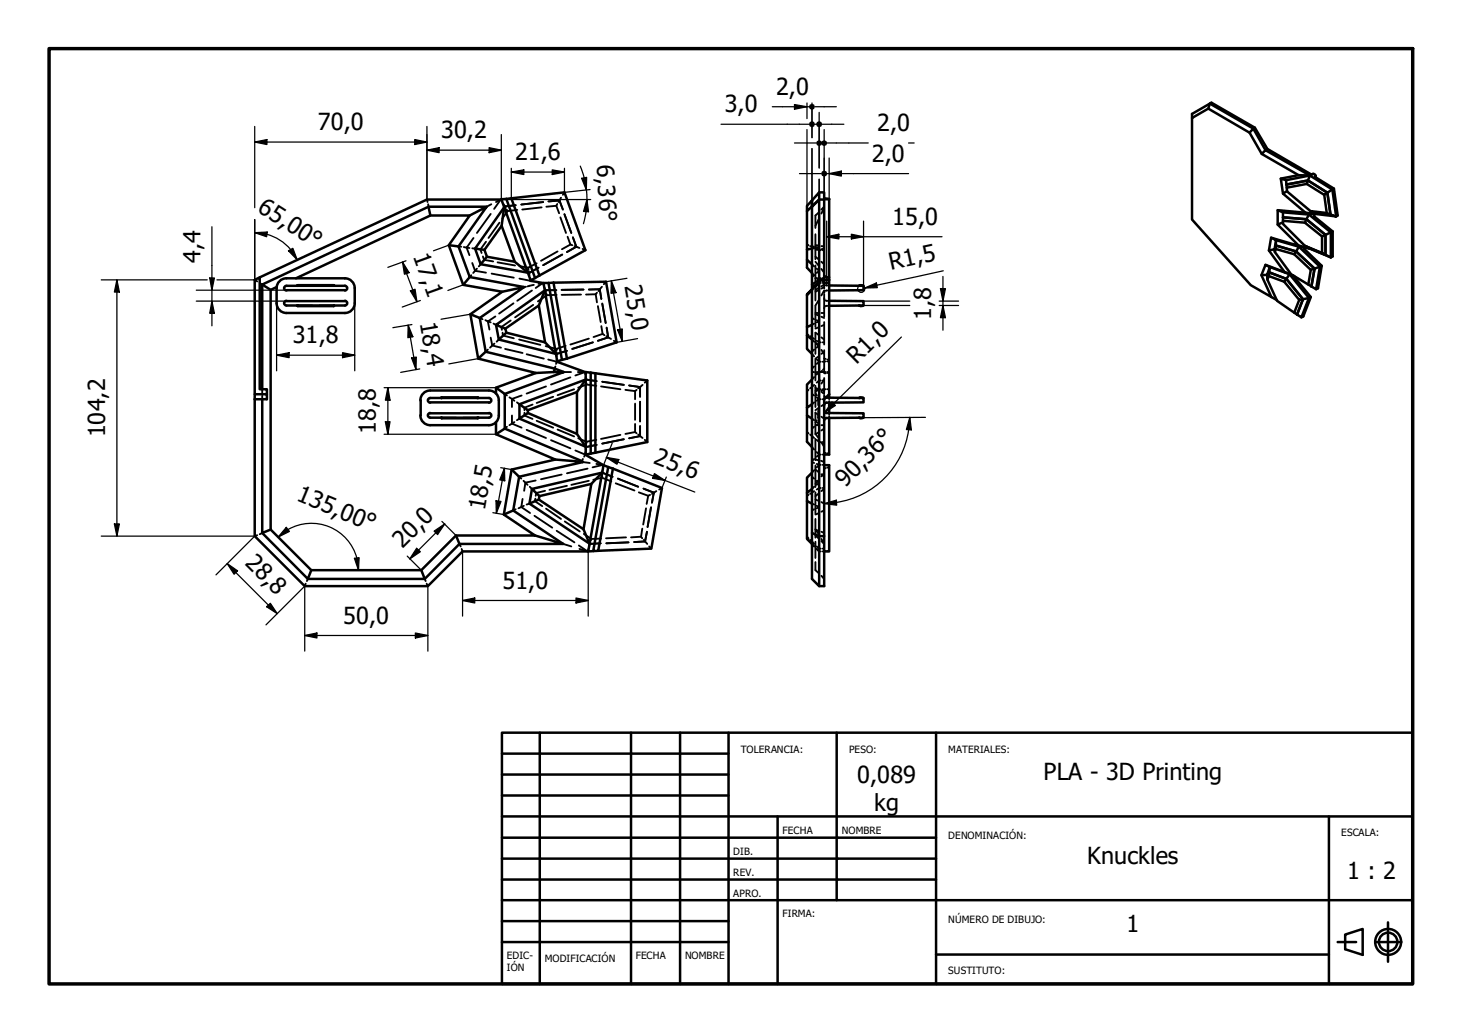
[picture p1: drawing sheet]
<svg xmlns="http://www.w3.org/2000/svg" width="297mm" height="210mm" viewBox="0 0 297 210" stroke-linecap="round" stroke-linejoin="round" font-family="sans-serif">
<!-- layer: Oculto (ISO) -->
<g fill="none" stroke="#000" stroke-width=".38">
<path d="M114.7 39.1l-.3 .5M51.8 56.9l.5 .3M52.8 57.5l.5 .3M60.5 58.1h2.9M64.9 58.1h3M86.7 40.5l.2 .6M87 41.5l.1 .5M93.2 50.1h.5M95.4 50.4l-.6-.1 .6 1.6M95.8 55.9l-.4 .4M95.9 53.4l.6 1.6-.4 .5M95.9 50.5h.6"/>
<path d="M96.2 48.4l-1.4 1.9-.6-.1M96.9 54.6l-.4 .4 2.2 .4M97.7 53.7l-.4 .4M98.1 52.1l.3 .7 1.8 .3M98.7 49.1l-1.1 1.6 .3 .7M99.7 43.5l-2.8 3.8M99.8 41.5l-.9 .5M99.9 55.6l4.5 .8M101.1 53.3l3.5 .6M101.5 45.2l-2.2 3.2M101.7 40.5l.3 .5M101.7 40.5l-.9 .6"/>
<path d="M101.7 40.5l-1.3 2M102.3 41.5l.3 .4M102.5 42.1h-.1M102.6 41.9l2.2-.2zM102.6 41.9l.1 .4M102.9 42.6l.2 .3-1.1 1.5M105.1 42.6l-2 .3M105.5 54.1l1.8 .3M106.9 58.3h-.4M107.3 55.4l.1 .1M107.4 55.5h.1M107.4 55.1l.1 .4"/>
<path d="M107.5 55.5l.1 .5M107.7 56.5l.1 .6-2.3-.5M108.1 59l-3 2.1M108.5 57.9l-1.3 .3M109 53.5l-1.7 .9 .1 .4M109.4 54.4l-1.9 1.1M110 42.1l-3.9 .5M110.3 57.5l.2 .5M110.3 57.5l-.9 .2M110.3 57.5l-1.5 1M110.4 41.1l-4.5 .5M110.6 58.5l.2 .5"/>
<path d="M110.7 59h2.3zM110.8 59l.1 .3M111 59.7l.1 .3-1.8 1.2M111.4 40.9l2.3-.2 .7 1.9-.7-1.9zM113 41.8l.6 1.5M113.1 59.9l-2 .1M113.2 41.4l-.2 .4-2 .2M113.3 51.1l-3.4 1.9M113.7 40.7l-.2 .4M113.9 44.2l1.1 3.1M114 40.2l-.3 .5M114.2 51.7l-3.8 2.2"/>
<path d="M114.7 43.5l1.4 3.8M115.3 48.1l.6 1.6 .4 .1M115.9 49.7l-1.7 .9M116.4 48.2l.7 1.9-1.9 1.1 1.9-1.1zM116.7 50l.4 .1M117.1 50.1l.6 .3M118 59.9h-3.9M118.4 50.6l.5 .2M118.6 58.8l-4.5 .1M121 59.8l.3 1.6M121.3 59.5l-.3 .3-1.9 .1M121.9 58.8h-2.3"/>
<path d="M121.9 58.8l.3 1.9M121.9 58.8l-.3 .4M122.3 58.3l-.4 .5M123.1 57.2l-.4 .6M164 49.7l.3 .1M164.6 50l.8 .4M165 55.5l.4 .5M165 53.7l.4 .4M165 50.1h.4M165.1 58.3h-.1M165.4 58.5l-.4 .5M165.4 58.3l-.4 .5"/>
<path d="M165.4 50.5h-.4M165.4 55.9l-.4 .4M165.7 58.7v2.4M165.7 56.6h.3M165.7 47.6v5.1M165.7 53.9v3.2M165.7 57.8v.7M165.7 49.8l.6 .1M165.7 53.2l.6 .7M165.7 52.2l.6 .5M165.7 57.9l-.5 .3M165.9 56.5l.5 .6h.4"/>
<path d="M165.9 50.6l.9 .2M165.9 50.2l.5 .1-.5 .1M165.9 54.6l.5 .4-.5 .5M166.2 57.8l-.5 .5M166.2 56.6h.6M166.3 43.2l-.6 .6v2.5M166.3 57.4l-.6 .5M166.3 58.5l-.6 .4M166.3 59l-.6 .3M166.3 44.6l-.6 1.3M166.3 50.7l-.6 .1M166.4 57.5h.4"/>
<path d="M166.4 57.5l-.5 .5M166.4 57.5l-.3 .2M166.5 56.6h.2l-.1 .5M166.8 57.2h-.4l-.5 .6M166.9 50l.5 .1M166.9 54.6l.5 .8M166.9 53.2l.5 .5M167.1 56.6h.3M167.1 57.2h.3M167.1 57.5h.7M167.1 57.1h.3M167.1 50.8h.3"/>
<path d="M167.4 40.3v.1M167.4 40.4v.1M167.4 56.4v2.2M167.4 59.8v4.6M167.4 59l-.5 1M167.4 56.3l-.5 .6M167.4 42l-.5 .6M167.4 57.8l-.5 .4M167.4 58.3l-.5 .3M167.4 42.1l-.5 1.3M167.4 50.5l-.5 .1M167.4 57h.4"/>
<path d="M167.4 57.4h.4M167.4 56l.4 .2M167.4 57.5l.1 .3M167.5 59.3l-.1 .2M167.7 57.9l.4 .1M168.1 59l-.4 .1M168.1 57.4l.4 .1h-.4M168.1 57h.4M168.1 56.4l.4 .1M168.3 59h.2M168.3 58h.2M53.3 79.1v.7"/>
<path d="M60.5 62.1h2.9M64.9 62.1h3M97.5 64.6l.5 .3M99.1 71l-.4 .5M99.7 68.6l.3 1.6-.4 .4M99.7 65.5l-.6-.2 .3 1.7M100.3 65.8l.5 .2M100.5 69.8l-.5 .4 1.8 .4M100.6 64.3l-1.5 1-.5-.2M101.3 69l-.4 .4M102.1 67.6l.1 .6 2.2 .5M102.6 70.9l3.6 .8"/>
<path d="M103.8 65.1l-1.9 1.4 .1 .5M104.3 61.6l-2.9 2.1M105.5 69l4.3 1.1M107 72l3.5 .9M108.3 61.9l-3.7 2.6M110.9 70.3l2.1 .6M110.9 78.5l-3.9 1.5M111.4 73.1l1.8 .4-.2 .4M112.8 74.5l-.1 .4M113 71.9l2.2-.6zM113.1 71.6v.8M113.1 73l.1 .5"/>
<path d="M114.6 75.6h1.4M114.9 70.3l-1.9 .6 .1 .3M115.9 76.7l-3.9 1.4M116.6 79.1l-3.3 1.2M117.4 75.6h1.5M118.9 75.6v.5M118.9 75.6l-2 .7M119 76.6l.1 .5M119.1 77.1l2.1 .3zM119.1 77.1v.3M119.1 77.8l.1 .3-1.7 .7M119.2 78.1l2 .3"/>
<path d="M119.6 68.8l-3.7 1.2M120.5 69.6l-4.2 1.3M121.5 62.2l.5 3.2M122.1 78.5l3.9 .6M122.2 66.3l.2 1.6 .4 .2M122.4 61.7l.7 3.9M122.4 77.6l4.3 .6M122.4 67.9l-1.8 .6M123.2 68.3l.4 .3M123.3 66.6l.3 2-2.1 .7 2.1-.7zM123.6 68.6l.5 .3M124.7 69.3l.6 .3"/>
<path d="M127.1 79.2l1.9 .3 .3-.3M127.8 78.3l2.2 .3v2v-2zM129 79.5v1.6M130 78.6l-.3 .3M130.6 78.2l-.6 .4M131.5 77.3l-.5 .5M164 67.9l.3 .2M164.3 79.2l-.3 .3M164.6 68.3l.8 .6M165 75.6h.4M165 71.9l.4 .5M165 69l.4 .4"/>
<path d="M165 64.6l.4 .3M165.4 78.2l-.8 .7M165.4 76.6l-.4 .5M165.4 65.8l-.4 .2M165.4 71l-.4 .5M165.4 74.5l-.4 .4M165.7 79.9l.3 .5M165.7 63.6h.6M165.7 62.1v4.4M165.7 73v4.3M165.7 78.4v4.3M165.7 79.3h.6"/>
<path d="M165.7 69.6l.6 .7M165.7 78.8l.6 .4M165.7 63.9l.6 .2M165.9 69.3l.5 .3h.4M165.9 73l.5 .5M165.9 65.1l.5 .2-.5 .2M165.9 69.8l.5 .4-.5 .4M166.1 75.7l-.4 .1M166.3 68l-.6-.4v4.3M166.3 78.8l-.6 .9M166.3 61.1l-.6 1M166.3 66.5l-.6 .3"/>
<path d="M166.3 72.4l-.6 .5M166.4 79.1h.4M166.4 73.5h.4M166.4 75.6l-.5 .5M166.4 73.5l-.5 .4M166.8 77.3h-.4l-.5 .5M166.9 79.3h.5v.6M166.9 63.6h.5M166.9 71.1l.5 .8M166.9 68.6l.5 .4M166.9 79.6l.5 .4M166.9 64.4l.5 .2"/>
<path d="M167 75.6l-.6 .1M167 75.3l-.2 .3h-.9M167.1 75.6h.7M167.1 79.1h.7M167.1 77.3h.3M167.1 73.5h.3M167.1 69.6h.3M167.4 65.4v4.6M167.4 71.2v4.5M167.4 76.8v2.4M167.4 79.2v.1M167.4 77.1l-.5 .8"/>
<path d="M167.4 66l-.5 .3M167.4 74.9l-.2 .3M167.4 71.5l-.5 .4M167.4 73.4h.4M167.4 75.9h.4M167.4 72.9h.4M167.4 60.6l.1 .3M167.5 62.4l-.1 .2M167.7 61.1h.4M168.1 75.6h.4M168.1 79.1h.4M168.1 73.4h.4"/>
<path d="M168.1 73.1h.4M168.1 62.1l-.4 .1M168.3 62.1h.2M168.3 61.1h.2M168.5 75.7l-.4 .1M53.3 80.4v.7M89.7 84.9h2.9M89.7 80.9h2.9M94.1 84.9h3M94.1 80.9h3M102.6 80l.4 .4M103 86.7l-.4 .4"/>
<path d="M104 84.4v1.7l-.5 .3M104.5 81.4l-.5-.3v1.6M104.5 85.8l-.5 .3 2 .8M105 81.8l.5 .3M105.5 96.9l.4 .4M105.5 85.1l-.5 .3M106 80.4l-2 .7-.5-.4M106.4 97.7l.8 .8M106.6 83.9v.5l1.6 .7M107 87.3l3.9 1.7M107.6 98.9l.5 .4M108.2 82.2l-1.6 .6v.5"/>
<path d="M108.8 97.6l-2.1 .5-.2 1.6M109 85.5l3.4 1.4M110.7 99.7l-1.7 .5-.2 .5M112 89.4l3.9 1.7M112.4 80.6l-3.4 1.3M113.3 87.3l3.3 1.4M114.1 96.4l-4.2 1M115.2 98.7l-3.6 .8M116.9 91.5l2 .9M117.5 89.1l1.6 .7M118.4 93.9l1.4 .2M118.4 93.3l-.2 .4"/>
<path d="M118.9 92.4l-.2 .4M118.9 91.9v.5M119 90.8h.1M119.1 90.5v.3M119.1 90.8l-.1 .5M119.4 95.2l-4.2 1M119.6 97.7l-3.5 .8M121.2 89.4l-2.1 .4v.3M121.2 94.3l1.3 .2M121.2 90.4l-2.1 .4M122.3 96l2.2 .9zM122.3 97.1l1.9 .7"/>
<path d="M122.4 96.7l-.1 .4-1.8 .4M122.4 96v.4M122.4 95.5v.5M122.5 94.5v.5M122.5 94.5l-2.1 .5M125.1 98.2l3.8 1.5M125.5 97.3l4.2 1.6M126 88.4l-3.9 .8M126.7 89.3l-4.3 .8M129 86.1v1.7l.3 .2M129 87.8l-1.9 .4M129 82v3.3"/>
<path d="M129.7 88.3l.3 .3M130 86.6v2l-2.2 .5 2.2-.5zM130 81.6v4M130 88.6l.6 .4M130.7 99.3l2.1 .8M131 89.4l.5 .4M133.3 99.8l-.5 .3M134.5 99.2l-.6 .3M164 87.8l.3 .2M164.6 88.3l.8 .7M165 90.8l.4 .5M165 85.1l.4 .3"/>
<path d="M165 93.9l.4 .2M165 96.9l.4 .4M165 80l.4 .4M165.4 99.8l-.8 .6M165.4 95.5l-.4 .5M165.4 98.9l-.4 .4M165.4 81.8l-.4 .3M165.4 93.3l-.4 .4M165.4 86.7l-.4 .4M165.7 83.8v4.3M165.7 89.2v4.3M165.7 94.6v4.4"/>
<path d="M165.7 86.4h.6M165.7 88.2l.6 .8M165.7 83.9l.6 .4M165.7 95.4l.6 .5M165.7 93.4l.5 .1M165.9 89.4l.5 .4h.4M165.9 97.7l.5 .4-.5 .4M165.9 91.9l.5 .5M165.9 80.7l.5 .4-.5 .3M165.9 85.8l.5 .3-.5 .3M165.9 94.3l.5 .2M166 85.4l-.3 .4"/>
<path d="M166.2 80.8v1.5M166.2 83.4v1.5M166.3 82.9l-.6 .4M166.3 97.6l-.6 .7M166.3 87.9l-.6 .3M166.4 81.1h.4M166.4 94.5h.4M166.4 92.4h.4M166.4 94.5l-.5 .5M166.4 92.4l-.5 .4M166.8 99.2h-.4l-.5 .3M166.8 93.6l.6 .3"/>
<path d="M166.9 86.4h.5M166.9 89.9l.5 .9M166.9 84.7l.5 .4M166.9 96.4l.5 .5M167.1 99.2h.3M167.1 94.5h.3M167.1 92.4h.3M167.1 89.8h.3M167.4 93.7l-.1 .1M167.4 80.5v.6h-.3M167.4 82.1l-.5 .4M167.4 96l-.5 .8"/>
<path d="M167.4 99.3l-.5 .5M167.4 87.1l-.5 .4M167.4 92h.4M167.4 80.3l.1 .2M167.6 80.7l.2 .1M167.8 95.1l-.4 .1M168.1 92.1l.4 .1M168.5 80.8v.3M168.5 81.5v.3M168.5 83.9v.3M168.5 84.6v.3M168.5 94.9l-.4 .1"/>
<path d="M52.3 108.7l-.5 .2M53.3 108.3l-.5 .3M62.1 118.6l-.2 .5M62.5 117.6l-.1 .5M86.3 117.6l.2 .5M86.7 118.6l.2 .5M93.3 110.5l.3 .5M93.8 111.5l.2 .5M104.8 103.5l-.5 .2M106.2 101.4l-.3 1.6 1.8 1.2M106.4 102.8l-1.1 .5M107.6 102.3l-.6 .2"/>
<path d="M108.6 104.8l3.6 2.4M108.8 101.3l-.2 .5 1.6 1M110.9 103.3l3.1 2.1M113.1 107.9l3.6 2.3M114.4 110.5l1.7 .5M114.7 106l3.1 2M117.6 110.8l1.8 1.2M117.7 111.5l1.7 .5M118.6 108.5l1.5 1M119.6 111.5l-.2 .5M119.8 110.5l2.2-.1zM119.8 110.5l-.1 .5"/>
<path d="M120 110.2l-.2 .3M122.1 109.4l-2 .1-.1 .3M127.2 109.2l-4.1 .2M127.7 110.2l-4.5 .2M128.8 110.1l2.3-.1 .3-2-.3 2zM129.8 100l1.9 .7 .4-.1M130.2 109.1l-2 .1M130.5 107.4l-.3 1.7 .3 .3M130.8 109.7l.3 .3M131.1 110l.4 .5M131.3 103.3l-.6 3.3M131.7 100.7l-.3 1.7"/>
<path d="M131.9 111l.4 .5M132.3 103.1l-.7 4M132.8 100.1l-.3 2M132.8 100.1l-.3 .3M164 109.1l.3 .3M164.3 100.6l-.3 .1M164.6 109.7l.8 .8M165 102.3l.4 .2M165 110.5l.4 .5M165.4 103.5l-.4 .2M165.7 105.4v3.9M165.7 100v4.4"/>
<path d="M165.7 110.1v3.3M165.7 114.2v1.7l.6 .5M165.7 107.5l.6 1M165.7 101.5l.6 .3M165.7 107.6l.6 .3M165.7 108.8l.6 .6M165.9 111l.5 .5h.4M165.9 111.5l.5 .5h.4M165.9 102.8l.5 .2-.5 .3M166.3 100.3l-.6 .5M166.3 104.3l-.6 .3M166.9 109.5l.5 1"/>
<path d="M166.9 102l.5 .3M166.9 108l.5 .3M166.9 117l.5 .6M166.9 110l.5 .5M167.1 111.5h.3M167.1 112h.3M167.4 103.7l-.5 .3M167.4 111.9l.4 .1M168.1 112h.4"/>
</g>
<g fill="#000">
<circle cx="60.4" cy="58.1" r=".19"/>
<circle cx="60.5" cy="58.1" r=".19"/>
<circle cx="67.8" cy="58.1" r=".19"/>
<circle cx="60.4" cy="62.1" r=".19"/>
<circle cx="67.9" cy="62.1" r=".19"/>
<circle cx="119" cy="77.1" r=".19"/>
<circle cx="119.1" cy="77.1" r=".19"/>
<circle cx="89.7" cy="84.9" r=".19"/>
<circle cx="97" cy="84.9" r=".19"/>
<circle cx="97" cy="80.9" r=".19"/>
<circle cx="97.1" cy="84.9" r=".19"/>
<circle cx="97.1" cy="80.9" r=".19"/>
<circle cx="97.2" cy="84.9" r=".19"/>
<circle cx="97.2" cy="80.9" r=".19"/>
</g>
<!-- layer: Visible (ISO) -->
<g fill="none" stroke="#000" stroke-width=".51">
<path d="M166.4 39.1v1.4l-2.4 2.4v-1.1zM166.4 39.1h1v1.2l1.1 .2M242.2 24v-.9l3.6-2 8.8 5 2.5 4.4 .4-.2M245.5 22.1l.3-1 .3-.2 8.9 5 2.5 4.4 8.9 5.2 .4-.2 .4 .2M255 25.9l-1.1 1.1M256.3 31.3l.8-.8 9 5.2M261.3 36.6l-1.1-.3 .5 3M261.3 36.6l.1 .9M261.4 37.5l4.3-.8 4 2.5 .6 4.4M261.4 37.5l.1 1.4 4.8 4M261.4 37.5l4.3-.8 4 2.5 .6 4.4-3.7-.4M261.5 38.8l-.8 .5 4.5 3.9 2 .3-1.3 .1"/>
<path d="M263.8 35.6l-7.5-4.3-2.4-4.3-8.4-4.9-3.3 1.9v20.6l11.9 13.3 4.2 2.5-2-4.5 .8-2.1 3.9 1.5M266.1 35.7l-.6 1.7-4.1 .7M266.1 35.7l4.6 2.8-1.7 1.1-3.5-2.2M266.1 35.7l-2.3-.1-3.6 .7M266.1 35.7l-4.8 .9M266.4 35.5l-.3 .2M267.3 36l-.1-.5v.5l3.8 2.3M269 39.6l.6 3.7M270.7 38.5l.3-.2 .8 5.5-.3 .2zM53.3 57.8v21.3M56.2 58.6a2 2 0 0 1 2-2h11.9a2 2 0 0 1 2 2M56.2 58.5v3.1a2 2 0 0 0 2 2h11.9a2 2 0 0 0 2-2v-3.1"/>
<path d="M56.2 58.3l-1.2 .6v48.7l8.2 8.3h22.4l7-7.1h16.1l-6.3-4.2 1.5-9.2 8.9-2-12-5.2v-2.4M58.2 59a.48 .48 0 0 1-.5-.5 .48 .48 0 0 1 .5-.4h11.9a.48 .48 0 0 1 .4 .5 .48 .48 0 0 1-.4 .4M58.2 59h11.9M60.1 56.6l27.3-12.8h8l-4.2 6 2.9 8.1 7.9 1.4-6.4 4.6 1.6 9 11.7 2.9-8.1 3v1.1M60.4 58.1h.1M60.4 58v.1M60.4 58h7.5M67.8 58.1h.1M67.9 58v.1M87.1 42l-33.8 15.8 1.7 1.1M91.2 49.8l2 .3M93.2 50.1l2.2 6.2-1.3 1.6"/>
<path d="M95.4 43.8l3.5-1.8-5.7 8.1M95.4 56.3l11.1 2M96.5 50.5l1.2 3.2 1.2-1.5 5.7 1M98.9 42h-11.8l.3 1.8M98.9 52.2l-.5-1.4-1.9-.3 5.9-8.4-.5 3.8 2.7 7.3 2.7 2.2-9.6-1.7M101.9 40.5h-15.2l-33.9 15.9M101.9 45.9l-3.5 4.9M102 59.3l4.5-1-9 6.3M102.9 40.4l-1 .1 5.9 16.5 .9-.5M102.9 40.4l5.8 16.1M103.9 40.3l10.8-1.2 4.2 11.7-9.3 5.2M103.9 40.3l-1 .1"/>
<path d="M103.9 40.3l5.7 15.7M107.8 57l2.6 .5M109.6 56l-.9 .5M111.4 57.5h-1l2.8 15.9 1-.3M111.4 57.5l2.8 15.6M112.5 57.4l10.6-.2 2.2 12.4-10.1 3.3M112.5 57.4l-1.1 .1M112.5 57.4l2.7 15.5M164 42.9v7.8l1-.2M164 50.7v2.1l1 .9M164 60v6.5l1-.5M164 52.8v1.6l1 1.1"/>
<path d="M165 40.7v1.3M165 58.8l-1 1v.2l1-1M166.4 40.5v78.6l-1.4-1.5v-75.6M166.4 40.5h1M166.4 40.5l-1.4 1.5M168.5 56.4v-15.9h-1.1v15.9h1.1v.5M168.5 58l7 .1v.9h-7M168.5 56.9h-2.1l-1.4 .9M168.5 56.9v23.9M174.5 58.1l.4-.2 .5 .2M257.1 53.8l.9 .5-.6 1.6h-1.1M257.4 55.9l.1 .5"/>
<path d="M257.5 56.4l.4-1.1 3.5 1.4M257.5 56.4v.4l2 4.3 3.5 2.4M257.8 56.1l3.1 1.1M258.3 48.3l1 .5-.3 1.8-1.2 .3M259 50.6v.4M259 51l.2-1.1 4.1 1.2 3.8 3.5-.7 3.6M259 51v.2l3.3 4.5 4.1 2.5M259 51l.2-1.1 4.1 1.2M259.1 50.6l3.9 1.1 .3-.6M259.6 42.7l1.1 .5 5.2 .4M260.7 44.2l4.7 .3 3.9 3.2v4.1l-3.9-1.7M260.7 44.2v1.3l4.4 4.4"/>
<path d="M260.7 44.9l4.4 .3M260.7 44.2l4.7 .3M260.7 43.2v1M260.7 45.2l-1.1 .4M261 55.3l1.8 .7M261.4 56.7l3.3 4.1-1.2 3.1M261.4 56.7l-.5 .5 3.1 3.7 .7-.1M261.4 56.7l3.3 4.1M262 55.7l-4-1.4-.2 1.8-.3 .7M262 55.7l3.9 4.9M262 55.7l-.6 1M262 55.7l.8 .3"/>
<path d="M263 51.7l3.3 3.1 .8-.2M263 56.2v.2l3.3 4-.4 .2M263.2 49.8l.7 .3-4.6-1.3-.3 2.4M263.3 51.1l3.8 3.5M263.8 49.9l2.1 .6M263.9 50.1l4.3 4.1M263.9 50.1l-.6 1M263.9 50.1l2 .4M265 50.3v.3l3.5 3.4-.3 .2M265.2 43.2l.7 .4M265.2 43.2l-5.6-.5v2.9l4.2 4.3-5.5-1.6-.5 2.6 3.2 4.4M265.4 44.5l-.3 .7 3.5 2.8 .7-.3"/>
<path d="M265.4 50.1l-.3-.2 3.5 1.5M265.4 44.5l3.9 3.2M265.4 50.1l3.9 1.7M265.4 50.1l.5 .4M265.9 43.6l4.5 3.6M265.9 50.5l4.5 1.8M265.9 43.6l-.5 .9M266.3 54.8l-.5 3M266.6 43.2l-.3-.3 3.3 .4 .7 .3M266.6 43.2l.6 .3 4.3 .5-1.2-.4M266.6 43.2l3.7 .4M267 43.5v.5l3.8 3-.4 .2"/>
<path d="M267.1 54.6l-.7 3.6M268.2 54.2l-.8 4.6-1-.6M268.2 54.2l-1.1 .4M268.5 54l-.7 4.6-.4 .2M268.6 48v3.4l.7 .4M269.3 47.7v4.1M269.3 51.8l1.1 .5M270.4 47.2l-1.1 .5M270.4 47.2v5.1M270.8 47v5.1l-.4 .2M58.2 61.1a.48 .48 0 0 0-.5 .5 .48 .48 0 0 0 .5 .5h11.9a.48 .48 0 0 0 .4-.5 .48 .48 0 0 0-.4-.5M58.2 61.2h11.9"/>
<path d="M60.5 62.1l-.1 .1h7.4v-.1M95.6 63.9l1.9 .7 1.2 6.9M97.2 72.9l1.5-1.4 14 3.4M99.3 79.3h-11.9a2 2 0 0 0-2 2M99.3 79.3a2 2 0 0 1 2 2M100.8 66l.5 3 1.6-1.4 7.8 2M100.8 78.8l1.8 1.2v7.1M102.9 67.6l-.2-.8-1.9-.8 9.9-7-1.2 3.1 1.2 7.5 2.3 2.3-11.7-2.9M108.9 75.8l5.7-.2-12 4.4M109.5 62.1l-6.8 4.7M112.5 75.6l.2-.7 1.9 .7M113.2 73.4l5.8 2.2"/>
<path d="M115.2 72.9l-1 .2M117.2 79.7l-9.9 3.6M120 75.7l-1-.1v16.8l1-.2M120 75.7l1 .2M120 75.7v16.5M121 75.9l10.5 1.4v12.5l-10.5 2.2M121 75.9v16.1M164 66.5v1.7l1 .8M164 68.2v2.7l1 1M165 77.1l-1 1v4.7l1-.7M168.5 61.1l7 .1v.9h-7M175.4 62.1l-.5 .1-.4-.1"/>
<path d="M258.3 60.4l1.2 .6M264 60.9l-1 2.6 .5 .4M264.7 60.8l-1.2 3.1M265.9 60.6l-1.5 3.9-.9-.6M265.9 60.6l-1.2 .2M266.3 60.4l-1.5 3.9-.4 .2M51.8 81.1v27.8l10.1 10.2h25l7.1-7.1h25.5M51.8 80.1h2.4v1h-2.4zM51.8 80.1v-23.2l1-.5v22.7h1.4v1M53.3 81.1v27.2l1.7-.7M85.4 84.4a2 2 0 0 0 2 2h11.9M85.5 81.3v3.1"/>
<path d="M87.4 83.9a.48 .48 0 0 0-.5 .5 .48 .48 0 0 0 .5 .5h11.9M87.4 84h11.9M87.4 81.8h11.9M89.7 80.9h.1M89.7 80.8v.1M89.7 84.9l.1 .1M89.7 85h7.3M89.7 80.7h7.3M89.8 80.7l-.1 .1M97 84.9h.2l-.1 .1M97 80.9h.2M97.1 80.7l.1 .1"/>
<path d="M97.2 80.8v.1M99.3 80.9h-11.9a.48 .48 0 0 0-.5 .4 .48 .48 0 0 0 .5 .5M99.3 83.9a.48 .48 0 0 1 .5 .5 .48 .48 0 0 1-.5 .5M99.3 80.9a.48 .48 0 0 1 .5 .4 .48 .48 0 0 1-.5 .5M100.8 88.2l1.8-1.1 15.6 6.6M101.3 81.3v3.1a2 2 0 0 1-2 2M103.9 95.4l1.6 1.5-1.2 6.8M105.5 82.1v3l1.8-1.2 9.9 4.3M107.3 83.9v-.6l-1.8-1.2 13.5-5-1.8 2.6v8.5l1.8 2.6-13.5-5.7M108.1 99.3l-.5 3 1.9-.8 9.1 6M112.8 93.4l5.6 .5-12.9 3M118.2 93.8v-.1l.2 .2"/>
<path d="M119 92.4h-.1l3.7 2.1M120.1 98.3l-10.5 2.5M121 92l-1 .2M122.6 94.5l-3.1 17.5h1M122.6 94.5l1 .4M123.6 94.9l-3.1 17.1 1-.1 3-16.7M123.6 94.9l.9 .3M124.5 95.2l10 4-2.2 12.3-10.8 .4M164 82.8v1.6l1 .7M164 84.4v5.4l1 1M165 96l-1 1.1v3.1l1-.9M167.4 94.5h1.1v17.5h-1.1"/>
<path d="M167.4 83.4l.3 .5h.2M167.7 80.8h.2M167.9 84.9l-.4 .3-.1 .2M167.9 81.8l-.4 .3-.1 .2M168 83.9l7.5 .1v.9h-7.5M168 80.8l7.5 .1v.9h-7.5M168.5 80.1l-1.1 1v38h-1M168.5 81.8v2.1M168.5 84.9v7.5h-1.1M174.5 80.9l.4-.2 .5 .2M175.4 84.8l-.5 .2-.4-.1M53.3 108.3l9.2 9.3 .7-1.7"/>
<path d="M85.6 115.9l.7 1.7h-23.8M92.6 108.8l.7 1.7-7 7.1M102.4 104.6l1.9-.9 10.1 6.8M108.7 108.8l5.7 1.7h-21.1M109.5 101.5l.1-.7-1.5-1.5 14.2-3.3-2.2 2.3-1.5 9.2 1.2 3-12.2-8.2M164 100.2v1.6l1 .5M164 101.8v7.7l1 1M165 108.3l1.4 .6h1"/>
</g>
<!-- layer: Visible fina (ISO) -->
<path d="M261.6 55.5l.4 .2" fill="none" stroke="#000" stroke-width=".38"/>
<!-- layer: Borde (ISO) -->
<path d="M10 9.9h277v190h-277z" fill="none" stroke="#000" stroke-width=".7"/>
<g fill="none" stroke="#000" stroke-width=".51">
<path d="M102 148.9h185v51h-185zM102 157.4h46M102 153.1h46M109.7 148.9v51M128.2 148.9v51M138.2 148.9v51M148 148.9v51M170 148.9v34M190.2 148.9v51M102 178.7h88.2M102 174.5h88.2M102 170.2h88.2"/>
<path d="M102 161.6h46M102 165.9h185M158 165.9v34M270 165.9v34M102 191.4h46M102 187.2h46M102 182.9h185M190.2 194h79.8M271.8 191.4h3.7M273.3 189.9l3.6-1.1v5.2l-3.6-1.1zM279.4 191.4h5.3M282 187.4v8"/>
<circle cx="282" cy="191.4" r="2.64"/>
<circle cx="282" cy="191.4" r="1.87"/>
</g>
<!-- layer: Cota (ISO) -->
<g fill="none" stroke="#000" stroke-width=".25">
<path d="M51.8 28.9l2.4-.5v1zM51.8 25.7v16.5M51.8 28.9h34.9M84.3 28.4l2.4 .5-2.4 .5zM86.7 30.5l2.5-.5v1zM86.7 25.7v14.8M86.7 30.5h15.2M99.4 30l2.5 .5-2.5 .5zM101.9 27.3v13.2M103.9 35l2.5-.5v1zM103.9 35h10.8M103.9 34.2v6.1"/>
<path d="M112.2 34.5l2.5 .5-2.5 .5zM114.7 34.2v4.9l5.2-.6M117.9 33.8l.8 2.3 .4 2.5M118.2 36.2l1-.2-.1 2.6zM119.1 38.6l.2 1.9-.2 2.5-.6 2.5M146.5 25.2h17.8M156.9 21.7h8.1M161.4 21.2l2.6 .5-2.6 .5zM161.4 29.1h4.4M162.4 35.3h4.4M164 20.9v3.2M164 26.3v15.5"/>
<path d="M165 20.9v7.1M165 30.2v10.5M165 25.2h1.4M165.5 21.7h4.4M166.4 22.8v11.3M166.4 36.4v2.7M166.4 29.1h1M167.1 25.2h4.3M167.4 26.3v12.8M167.4 35.3h17.2M168.1 29.1h8.3M168.5 35.3l2.4-.5v1z"/>
<path d="M168.5 32.1v8.4M184.6 29.1h1.1M20.6 56.9h21.5M23.7 56.9l.6 2.4h-1.1zM23.7 56.9v52M39.9 59h18.3M42.6 56.5h1l-.5 2.5zM43.1 46.1v20.1M51.8 47.3l2.5-.1-.1 .9zM51.8 44.6v12.3h-7.7M51.8 47.3l2.4 .3M54.2 47.6a9.6 9.6 0 0 1 4.8 3.1"/>
<path d="M58.6 51l.9-.5 .9 2.3zM59.1 50.7l1.3 2.1M81.8 53.2l1.3 2.2-.9 .3zM81.8 53.2l2.9 8.1M82.5 53l-3.7 1.3M83.4 59.1l.9-.3 .4 2.5zM91.2 49.8l-3.1 1.2M94.1 57.9l-3.1 1.1M101.7 40.5h18.3M119.3 40.5l.3 2.5h-1zM124.2 57.1l1 2.4-1.1 .1zM124.2 57.1l2.2 12.3"/>
<path d="M127.4 56.6l-4.3 .6M168 48.1l2.4-.5v.9zM168 48.1h23.4M168 44.9v13.1M173 47.6l2.5 .5-2.5 .4zM175.4 58.1a.73 .73 0 0 1 .1 1.1 .73 .73 0 0 1-1.1 0 .73 .73 0 0 1 .1-1.1M175.5 44.9v13.2M175.7 58.5l2.4-1 .1 1zM191.1 58.6h1l-.5 2.6zM191.6 56.2v10.9M191.6 55l-15.9 3.5M39.9 61.2h18.3"/>
<path d="M43.1 61.2l.5 2.5h-1zM56.2 72.2l2.5-.5v1zM56.2 72.2h15.9M56.2 61.6v13.7M69.6 71.7l2.5 .5-2.5 .5zM72.1 61.6v13.7M78 78.8h22.8M78.8 78.8l.4 2.5h-.9zM78.8 78.8v9.4M82.9 66.1l1 2.3-1 .2zM82.9 66.1l1.6 9M83.6 72.7l1-.1-.1 2.5z"/>
<path d="M83.7 65.9l-3.9 .7M85.3 75l-3.9 .7M85.4 61.1l-3.7 1.3M95.6 63.9l-6 1M97.2 72.9l-6 1M125.5 67l.9-.2v2.6zM129.5 68.8l-4.2 .8M175.5 62.1h9.3M175.5 61.2h9.3M183.1 68.5l-15.5 15.3M190.8 62.1h4M190.8 61.2h4"/>
<path d="M191.6 62.1l.5 2.5h-1zM78 88.2h22.8M78.3 85.7h.9l-.4 2.5zM101.7 95l2.2 .4M102.5 95.2l.1 2.5-1.1-.2zM102.5 95.2l-1.7 9.1M123.2 92.9l2.5 .5-.4 .9zM123.2 92.9l18 7.1M124.4 90l-1.8 4.5M133 96.2l2.1 1.4-2.5-.4zM135.4 96.9l-.9 2.3M169 81.7l.7 .7-2.1 1.4z"/>
<path d="M184.8 84.8l.4 2.5h-1.1zM184.8 84.8a17.5 17.5 0 0 1-14.9 17.3M188 84.8l-12.5 .1M20.6 108.9h31.2l-7.9 7.9M23.2 106.5h1.1l-.6 2.4zM46.2 114.5l2.1 1.5-.7 .7zM46.2 114.5l10.1 10.2M58.2 107.2l.6 .8-2.3 1.1zM58.5 107.6l-2 1.5M58.5 107.6a9.6 9.6 0 0 1 14 5.8M72 113.4l1-.1-.2 2.6zM72.5 113.4l.3 2.5"/>
<path d="M82.7 113l2.9 2.9M84.6 111.4l.8 .7-2.2 1.5zM86.9 119.1v13.2M88.2 107.9l2.2-1.4-1.5 2.1zM89.8 106l2.8 2.8M90.4 106.5l-7.2 7.1M94 112v13.2M100.1 104.2l2.3 .4M100.8 101.8l1 .1-1 2.4zM119.5 112v13.2M167.4 102.3l2.5-.7 .1 1.1zM169.9 102.1l-2.5 .2"/>
<path d="M54 127l7.9-7.9v13.2M54.2 123.3l.7-.7 1.4 2.1zM61.9 129.1l2.5-.5v1zM61.9 129.1h25M84.4 128.6l2.5 .5-2.5 .5zM94 122l2.5-.5v1zM94 122h25.5M117 121.5l2.5 .5-2.5 .5z"/>
</g>
<g fill="#000">
<path d="M51.8 28.9l2.4-.5v1zM84.3 28.4l2.4 .5-2.4 .5zM86.7 30.5l2.5-.5v1zM99.4 30l2.5 .5-2.5 .5zM103.9 35l2.5-.5v1zM112.2 34.5l2.5 .5-2.5 .5zM118.2 36.2l1-.2-.1 2.6zM161.4 21.2l2.6 .5-2.6 .5zM168.5 35.3l2.4-.5v1zM23.7 56.9l.6 2.4h-1.1zM42.6 56.5h1l-.5 2.5zM51.8 47.3l2.5-.1-.1 .9z"/>
<path d="M58.6 51l.9-.5 .9 2.3zM81.8 53.2l1.3 2.2-.9 .3zM83.4 59.1l.9-.3 .4 2.5zM119.3 40.5l.3 2.5h-1zM124.2 57.1l1 2.4-1.1 .1zM168 48.1l2.4-.5v.9zM173 47.6l2.5 .5-2.5 .4zM175.7 58.5l2.4-1 .1 1zM191.1 58.6h1l-.5 2.6zM43.1 61.2l.5 2.5h-1zM56.2 72.2l2.5-.5v1zM69.6 71.7l2.5 .5-2.5 .5z"/>
<path d="M83.6 72.7l1-.1-.1 2.5zM82.9 66.1l1 2.3-1 .2zM125.5 67l.9-.2v2.6zM191.6 62.1l.5 2.5h-1zM78.3 85.7h.9l-.4 2.5zM78.8 78.8l.4 2.5h-.9zM102.5 95.2l.1 2.5-1.1-.2zM123.2 92.9l2.5 .5-.4 .9zM133 96.2l2.1 1.4-2.5-.4zM169 81.7l.7 .7-2.1 1.4zM184.8 84.8l.4 2.5h-1.1zM23.2 106.5h1.1l-.6 2.4z"/>
<path d="M46.2 114.5l2.1 1.5-.7 .7zM58.2 107.2l.6 .8-2.3 1.1zM72 113.4l1-.1-.2 2.6zM84.6 111.4l.8 .7-2.2 1.5zM88.2 107.9l2.2-1.4-1.5 2.1zM100.8 101.8l1 .1-1 2.4zM167.4 102.3l2.5-.7 .1 1.1zM54.2 123.3l.7-.7 1.4 2.1zM61.9 129.1l2.5-.5v1zM84.4 128.6l2.5 .5-2.5 .5zM94 122l2.5-.5v1zM117 121.5l2.5 .5-2.5 .5z"/>
<path d="M164.5 21.2l.5-.1 .4 .1 .1 .5-.1 .4-.4 .2-.5-.2-.2-.4z" fill-rule="evenodd"/>
<circle cx="164.9" cy="25.2" r=".62"/>
<circle cx="166.4" cy="25.2" r=".63"/>
<circle cx="166.5" cy="29.1" r=".62"/>
<circle cx="167.5" cy="35.3" r=".63"/>
<circle cx="167.5" cy="29.1" r=".62"/>
</g>
<g font-size="4.8">
<text x="147.3" y="22.8">3,0</text>
<text x="157.7" y="19.3">2,0</text>
<text x="64.6" y="26.5">70,0</text>
<text x="89.7" y="28.1">30,2</text>
<text x="178.2" y="26.7">2,0</text>
<text x="104.6" y="32.6">21,6</text>
<text x="121.3" y="33.6" transform="rotate(87 121.3 33.6)">6,36°</text>
<text x="177.2" y="32.9">2,0</text>
<text x="52.1" y="43" transform="rotate(33 52.1 43)">65,00°</text>
<text x="181.3" y="45.7">15,0</text>
<text x="40.7" y="53.5" transform="rotate(-90 40.7 53.5)">4,4</text>
<text x="83.9" y="52" transform="rotate(70 83.9 52)">17,1</text>
<text x="126.9" y="58.2" transform="rotate(80 126.9 58.2)">25,0</text>
<text x="181" y="54.9" transform="rotate(-12 181 54.9)">R1,5</text>
<text x="85.3" y="65.6" transform="rotate(80 85.3 65.6)">18,4</text>
<text x="189.2" y="65" transform="rotate(-90 189.2 65)">1,8</text>
<text x="59.5" y="69.8">31,8</text>
<text x="174" y="74.1" transform="rotate(-44 174 74.1)">R1,0</text>
<text x="21.3" y="88.9" transform="rotate(-90 21.3 88.9)">104,2</text>
<text x="76.4" y="88.2" transform="rotate(-90 76.4 88.2)">18,8</text>
<text x="132.6" y="94.1" transform="rotate(21 132.6 94.1)">25,6</text>
<text x="60.1" y="101.6" transform="rotate(23 60.1 101.6)">135,00°</text>
<text x="171.7" y="99.2" transform="rotate(-45 171.7 99.2)">90,36°</text>
<text x="98.5" y="103.9" transform="rotate(-80 98.5 103.9)">18,5</text>
<text x="81.8" y="111.6" transform="rotate(-45 81.8 111.6)">20,0</text>
<text x="49.6" y="114.7" transform="rotate(45 49.6 114.7)">28,8</text>
<text x="102.1" y="119.7">51,0</text>
<text x="69.7" y="126.7">50,0</text>
<text x="174.2" y="159.1">0,089</text>
<text x="212" y="158.5">PLA - 3D Printing</text>
<text x="177.6" y="164.9">kg</text>
<text x="220.9" y="175.5">Knuckles</text>
<text x="273.7" y="178.5">1 : 2</text>
<text x="228.9" y="189.4">1</text>
</g>
<g font-size="2">
<text x="150.5" y="152.9">TOLERANCIA:</text>
<text x="172.5" y="152.9">PESO:</text>
<text x="192.7" y="152.9">MATERIALES:</text>
<text x="149" y="173.7">DIB.</text>
<text x="159" y="169.5">FECHA</text>
<text x="171" y="169.5">NOMBRE</text>
<text x="192.7" y="170.5">DENOMINACIÓN:</text>
<text x="272.5" y="169.9">ESCALA:</text>
<text x="149" y="178">REV.</text>
<text x="149" y="182.2">APRO.</text>
<text x="159" y="186.4">FIRMA:</text>
<text x="192.7" y="187.5">NÚMERO DE DIBUJO:</text>
<text x="103" y="194.9">EDIC-</text>
<text x="103" y="197.4">IÓN</text>
<text x="110.7" y="195.5">MODIFICACIÓN</text>
<text x="129.2" y="194.9">FECHA</text>
<text x="139.2" y="194.9">NOMBRE</text>
<text x="192.7" y="198">SUSTITUTO:</text>
</g>
</svg>
